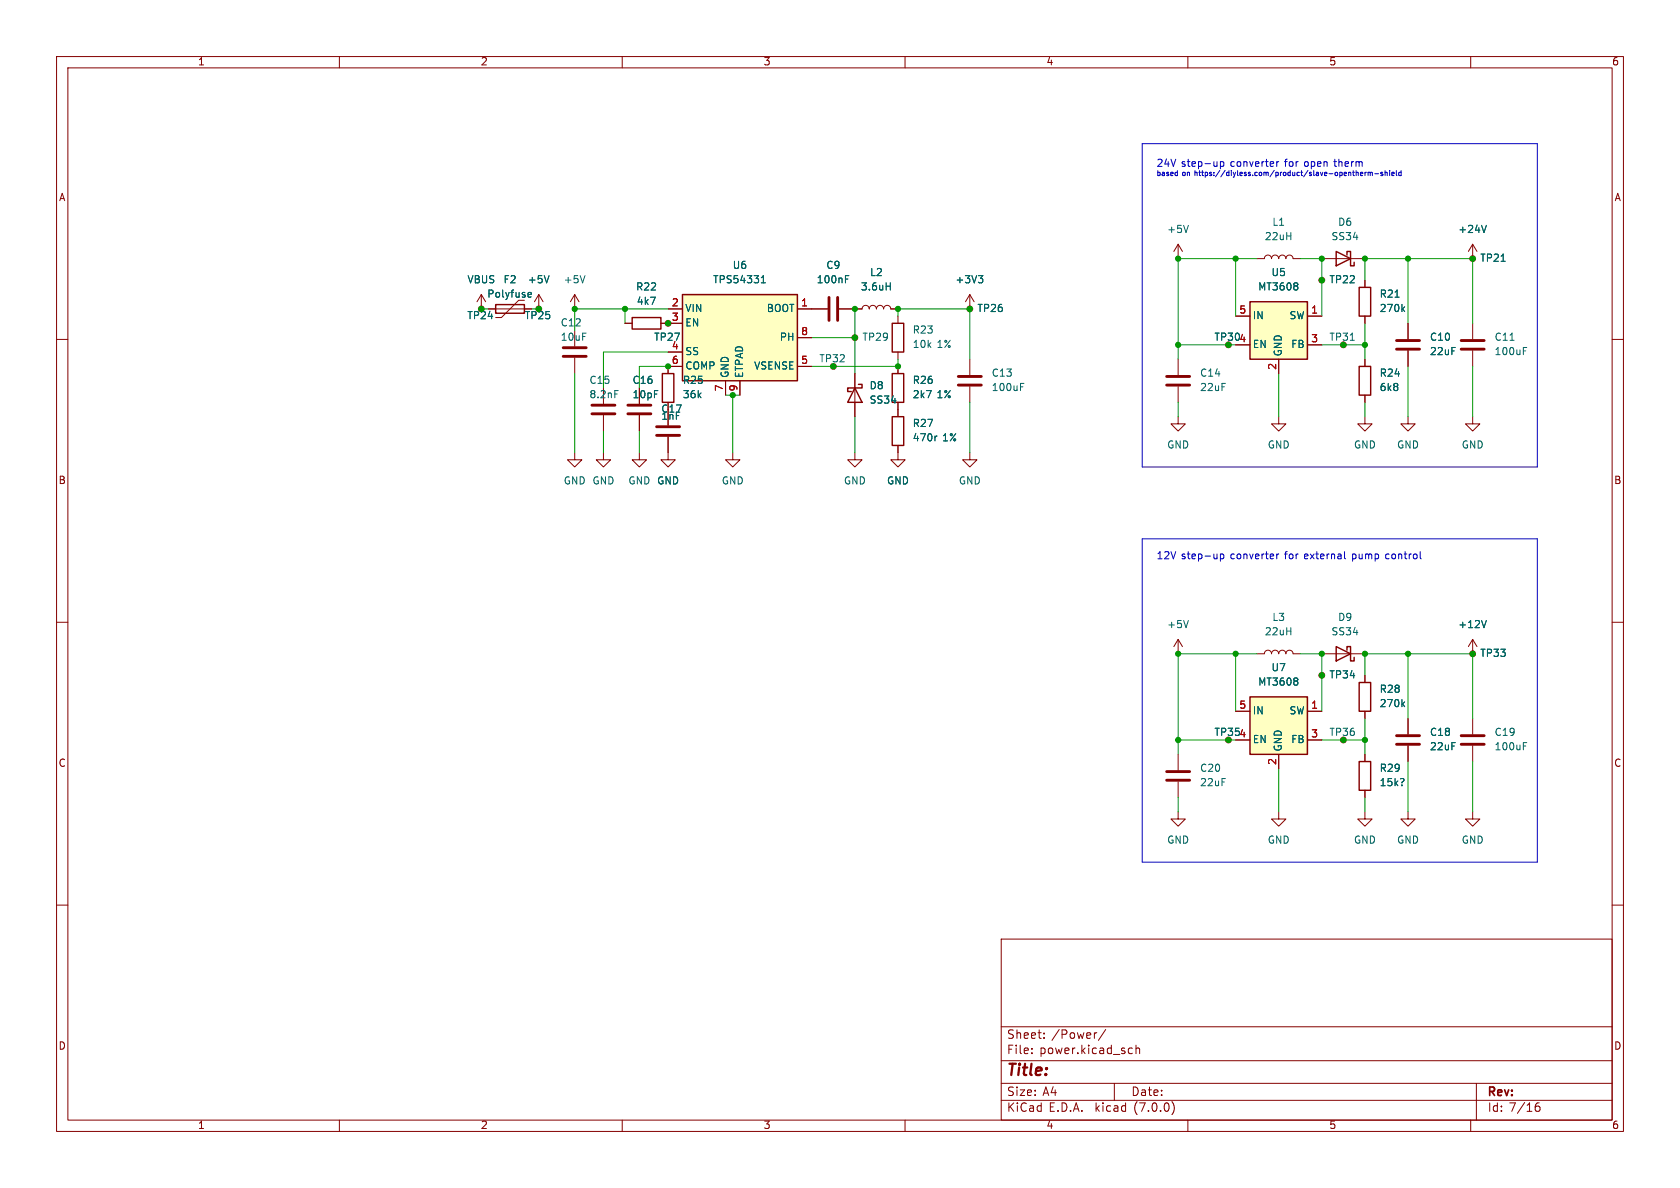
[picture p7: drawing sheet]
<svg xmlns="http://www.w3.org/2000/svg" width="297mm" height="210mm" viewBox="0 0 297 210" stroke-linecap="round" stroke-linejoin="round" font-family="sans-serif">
<g fill="none" stroke="#840000" stroke-width=".18">
<path d="M10 10h277v190h-277zM12 12h273v186h-273zM60 10v2M110 10v2M160 10v2M210 10v2M260 10v2M10 60h2M85.1 54.6h.1M85.1 52.1l-.8 1.2M85.1 52.1v2.5M85.1 52.1l.8 1.2"/>
<path d="M86.4 54.6h7.6M92.7 53.1h-1l-3.1 3h-1M95.2 54.6h.1M95.2 52.1l-.7 1.2M95.2 52.1v2.5M95.2 52.1l.8 1.2M101.6 52.1l-.8 1.2M101.6 52.1v2.5M101.6 58.4v2.8M101.6 52.1l.8 1.2M110.5 57.2h1.3M116.8 57.2h3.8"/>
<path d="M118.1 57.2h.1M118.1 54.6h2.5M141 54.6h5.3M141 59.7h2.5M148.3 54.6h4.1a.64 .64 0 0 1 .6-.6 .64 .64 0 0 1 .7 .6 .64 .64 0 0 1 .6-.6 .64 .64 0 0 1 .6 .6 .64 .64 0 0 1 .7-.6 .64 .64 0 0 1 .6 .6 .64 .64 0 0 1 .6-.6 .64 .64 0 0 1 .7 .6h1.2M151.1 59.7h.1M158.7 55.9v1.3M171.4 54.6h.1M171.4 52.1l-.7 1.2M171.4 52.1v2.5M171.4 52.1l.8 1.2M208.3 43.2v2.5"/>
<path d="M208.3 43.2l-.8 1.3M208.3 43.2l.7 1.3M218.4 55.9h2.6M222.2 45.7h1.3a.64 .64 0 0 1 .7-.6 .64 .64 0 0 1 .6 .6 .64 .64 0 0 1 .6-.6 .64 .64 0 0 1 .7 .6 .64 .64 0 0 1 .6-.6 .64 .64 0 0 1 .6 .6 .64 .64 0 0 1 .7-.6 .64 .64 0 0 1 .6 .6h1.3M231.1 55.9h2.6M233.7 49.5h.1M233.7 45.7h7.6M241.3 49.5v1.3M241.3 55.9v1.3M248.9 57.2v2.7M260.3 45.7h.1M260.3 43.2v2.5"/>
<path d="M260.3 57.2v2.7M260.3 43.2l-.7 1.3M260.3 43.2l.8 1.3M285 60h2M101.6 63.2v2.8M106.7 68.6v2.8M106.7 73.4v2.8M113 68.6v2.8M113 73.4v2.8M118.1 77.2v4.1h1.3l-1.3 1.3-1.3-1.3h1.3M118.1 62.2h2.5M118.1 71.1v4.1"/>
<path d="M120.6 64.8h-2.5v1.2M128.3 67.3v2.6M130.8 67.3v2.6M141 64.8h2.5M151.1 66v7.7M158.7 78.7v2.6h1.3l-1.3 1.3-1.2-1.3h1.2M158.7 62.2v1.3M158.7 64.8v1.2M158.7 71.1v2.6M171.4 63.5v2.8M171.4 68.3v2.8M208.3 73.7v1.2h1.2l-1.2 1.3-1.3-1.3h1.3"/>
<path d="M208.3 63.5v2.8M208.3 68.3v2.8M218.4 61h2.6M226.1 73.7v1.2h1.2l-1.2 1.3-1.3-1.3h1.3M226.1 63.5v2.5M231.1 61h2.6M241.3 73.7v1.2h1.3l-1.3 1.3-1.3-1.3h1.3M241.3 63.5v1.3M241.3 69.9v1.2M248.9 73.7v1.2h1.3l-1.3 1.3-1.3-1.3h1.3M248.9 62v2.8M260.3 73.7v1.2h1.3l-1.3 1.3-1.2-1.3h1.2"/>
<path d="M260.3 62v2.8M101.6 80v1.3h1.3l-1.3 1.3-1.3-1.3h1.3M106.7 80v1.3h1.2l-1.2 1.3-1.3-1.3h1.3M113 80v1.3h1.3l-1.3 1.3-1.2-1.3h1.2M129.5 80v1.3h1.3l-1.3 1.3-1.2-1.3h1.2M151.1 80v1.3h1.3l-1.3 1.3-1.2-1.3h1.2M171.4 80v1.3h1.3l-1.3 1.3-1.2-1.3h1.2M10 110h2M208.3 113v2.6M208.3 113l-.8 1.3M208.3 113l.7 1.3M222.2 115.6h1.3a.64 .64 0 0 1 .7-.7 .64 .64 0 0 1 .6 .7 .64 .64 0 0 1 .6-.7 .64 .64 0 0 1 .7 .7 .64 .64 0 0 1 .6-.7 .64 .64 0 0 1 .6 .7 .64 .64 0 0 1 .7-.7 .64 .64 0 0 1 .6 .7h1.3"/>
<path d="M233.7 119.4h.1M233.7 115.6h7.6M241.3 119.4v1.3M260.3 115.6h.1M260.3 113v2.6M260.3 113l-.7 1.3M260.3 113l.8 1.3M285 110h2M208.3 133.4v2.7M208.3 138.2v2.8M218.4 125.7h2.6M218.4 130.8h2.6"/>
<path d="M226.1 133.4v2.5M231.1 125.7h2.6M231.1 130.8h2.6M241.3 125.7v1.3M241.3 133.4v1.2M241.3 139.7v1.3M248.9 127v2.8M248.9 131.8v2.8M260.3 127v2.8M260.3 131.8v2.8M10 160h2M208.3 143.5v1.3h1.2l-1.2 1.3-1.3-1.3h1.3"/>
<path d="M226.1 143.5v1.3h1.2l-1.2 1.3-1.3-1.3h1.3M241.3 143.5v1.3h1.3l-1.3 1.3-1.3-1.3h1.3M248.9 143.5v1.3h1.3l-1.3 1.3-1.3-1.3h1.3M260.3 143.5v1.3h1.3l-1.3 1.3-1.2-1.3h1.2M285 160h2M177 166h108v32h-108zM60 198v2M110 198v2M160 198v2M177 194.5h108M177 191.5h108M177 187.5h108"/>
<path d="M177 181.5h108M182.4 186.1v.2M182.4 185.3v.2M184.6 183.4v.2M184.6 182.6v.2M193.8 182.6h.1M195.5 182l-1.3 1.9M197 191.5v3M199.8 185.3h.4M200.2 186.2l-.4 .1M200.8 185.4l.2-.1h.4l.1 1M200.8 184.8v1.5"/>
<path d="M207.2 194.7a1.72 1.72 0 0 1 0 2.3M210 198v2M260 198v2M261 191.5v6.5M271.5 195.7l.5-.2 .3 .3-.2 .6-.4 .1-.2-.2M272.1 195a.53 .53 0 0 0-.6 .3"/>
<circle cx="85.1" cy="54.6" r=".51"/>
<circle cx="95.3" cy="54.6" r=".51"/>
<circle cx="118.1" cy="57.2" r=".51"/>
<circle cx="151.1" cy="59.7" r=".51"/>
<circle cx="171.5" cy="54.6" r=".51"/>
<circle cx="233.7" cy="49.5" r=".51"/>
<circle cx="260.3" cy="45.7" r=".51"/>
<circle cx="147.3" cy="64.8" r=".51"/>
<circle cx="217.2" cy="61" r=".51"/>
<circle cx="237.5" cy="61" r=".51"/>
<circle cx="233.7" cy="119.4" r=".51"/>
<circle cx="260.3" cy="115.6" r=".51"/>
<circle cx="217.2" cy="130.8" r=".51"/>
<circle cx="237.5" cy="130.8" r=".51"/>
</g>
<g fill="none" stroke="#006464" stroke-width=".18">
<path d="M210.1 39.8l-.4 1.3M262.8 39.8l-.5 1.3M93.4 52.5h.5M93.4 51.8l.4-.1 .1 .3-.6 .1M97.1 48.7l-.5 1.3M103.4 48.7l-.4 1.3M134.6 50h.7M134.6 49.1l.4-.4v1.3M149.5 48.7h.6M156.7 50.6h.7M157.4 50v1.3M173 48.7h.7l-.4 .5"/>
<path d="M173.5 49.2l.2 .3v.3l-.2 .2M229.4 50.1v.3M229.4 50.7v.4M248 54.6l.3 .5M248.3 54.2l-.5 .5M108.7 69h.6M165.7 77.1l-.3 .1M180.4 67.8h.6M269.3 61.4h.6M210.1 109.7l-.4 1.3M229.4 120v.3M262.8 109.7l-.5 1.3"/>
<path d="M229.4 120.5v.5M248 124.4l.3 .5M248.1 137.7v.3M248.3 124.1l-.5 .5M269.3 131.3h.6"/>
</g>
<g fill="#ffffc2" stroke="#ffffc2" stroke-width=".18">
<path d="M120.6 52.1h20.4v15.2h-20.4z"/>
<path d="M221 123.2h10.1v10.2h-10.1z"/>
<path d="M221 53.3h10.1v10.2h-10.1z"/>
</g>
<g fill="none" stroke="#840000" stroke-width=".25">
<path d="M87.6 53.8h5.1v1.6h-5.1zM111.8 56.1h5v2.1h-5zM120.6 52.1h20.4v15.2h-20.4zM157.7 57.2h2.1v5h-2.1zM221 53.3h10.1v10.2h-10.1zM236.2 44.5l2.6 1.2-2.6 1.3zM238.1 45.1v-.6h.7v2.5h.6v-.6M240.3 50.8h2v5.1h-2zM117.1 66h2v5.1h-2zM151.1 68.6l1.3 2.5h-2.5zM151.8 67.9h.6v.7h-2.5v.6h.6M157.7 66h2.1v5.1h-2.1z"/>
<path d="M157.7 73.7h2.1v5h-2.1zM240.3 64.8h2v5.1h-2zM236.2 114.3l2.6 1.3-2.6 1.2zM238.1 114.9v-.6h.7v2.5h.6v-.6M221 123.2h10.1v10.2h-10.1zM240.3 134.6h2v5.1h-2zM240.3 120.7h2v5h-2z"/>
</g>
<g fill="none" stroke="#840000" stroke-width=".51">
<path d="M146.6 52.6v4M148.1 52.6v4M99.6 63h4M99.6 61.5h4M104.6 73.2h4.1M104.6 71.6h4.1M111 73.2h4.1M111 71.6h4.1M116.1 77h4M116.1 75.4h4M169.4 68.1h4.1M169.4 66.5h4.1"/>
<path d="M206.2 68.1h4.1M206.2 66.5h4.1M246.9 61.7h4.1M246.9 60.2h4.1M258.3 61.7h4.1M258.3 60.2h4.1M206.2 137.9h4.1M206.2 136.4h4.1M246.9 131.6h4.1M246.9 130h4.1M258.3 131.6h4.1M258.3 130h4.1"/>
</g>
<g fill="none" stroke="#0000c2" stroke-width=".18">
<path d="M201.9 25.4h69.9v57.2h-69.9zM211.3 30.2v.8M211.6 30.6v.4M215.8 28.6v1.2M215.8 28.6h.3l.3 .2-.2 .6h-.4M225.7 28.6v.8M226.1 28.6l-.4 .2M201.9 95.3h69.9v57.1h-69.9zM215.8 97.9v1.3M215.8 98l.3-.1 .3 .3-.2 .5h-.4M225.7 97.9v.9M226.1 97.9l-.4 .3"/>
<path d="M237.7 97.5v1.1l.2 .2"/>
</g>
<g fill="none" stroke="#009600" stroke-width=".18">
<path d="M85.1 54.6h1.3M94 54.6h1.2M110.5 54.6v2.6M118.1 54.6h-16.5v3.8M143.5 59.7h7.6M151.1 54.6v11.4M158.7 55.9v-1.3h12.7v8.9M218.4 45.7v10.2M222.2 45.7h-13.9v17.8M229.9 45.7h3.8v10.2M241.3 49.5v-3.8h19v11.5M241.3 57.2v6.3"/>
<path d="M248.9 45.7v11.5M101.6 66v14M106.7 76.2v3.8M113 76.2v3.8M118.1 64.8h-5.1v3.8M118.1 62.2h-11.4v6.4M128.3 69.9h2.5M129.5 69.9v10.1M151.1 73.7v6.3M158.7 63.5v1.3h-15.2M171.4 71.1v8.9M208.3 61h8.9"/>
<path d="M208.3 71.1v2.6M226.1 66v7.7M233.7 61h7.6M241.3 71.1v2.6M248.9 64.8v8.9M260.3 64.8v8.9M218.4 115.6v10.1M222.2 115.6h-13.9v17.8M229.9 115.6h3.8v10.1M241.3 119.4v-3.8h19v11.4M248.9 115.6v11.4M208.3 130.8h8.9"/>
<path d="M226.1 135.9v7.6M233.7 130.8h7.6M241.3 127v6.4M248.9 134.6v8.9M260.3 134.6v8.9M208.3 141v2.5M241.3 141v2.5"/>
</g>
<g fill="#009600" stroke="#009600" stroke-width=".18">
<circle cx="248.9" cy="45.7" r=".46"/>
<circle cx="260.3" cy="45.7" r=".46"/>
<circle cx="241.3" cy="45.7" r=".46"/>
<circle cx="241.3" cy="61" r=".46"/>
<circle cx="208.3" cy="61" r=".46"/>
<circle cx="208.3" cy="45.7" r=".46"/>
<circle cx="171.4" cy="54.6" r=".46"/>
<circle cx="151.1" cy="59.7" r=".46"/>
<circle cx="158.7" cy="64.8" r=".46"/>
<circle cx="151.1" cy="54.6" r=".46"/>
<circle cx="158.7" cy="54.6" r=".46"/>
<circle cx="147.3" cy="64.8" r=".46"/>
<circle cx="217.2" cy="61" r=".46"/>
<circle cx="237.5" cy="61" r=".46"/>
<circle cx="218.4" cy="45.7" r=".46"/>
<circle cx="233.7" cy="45.7" r=".46"/>
<circle cx="233.7" cy="49.5" r=".46"/>
<circle cx="110.5" cy="54.6" r=".46"/>
<circle cx="95.2" cy="54.6" r=".46"/>
<circle cx="101.6" cy="54.6" r=".46"/>
<circle cx="118.1" cy="57.2" r=".46"/>
<circle cx="118.1" cy="64.8" r=".46"/>
<circle cx="129.5" cy="69.9" r=".46"/>
<circle cx="85.1" cy="54.6" r=".46"/>
<circle cx="233.7" cy="115.6" r=".46"/>
<circle cx="218.4" cy="115.6" r=".46"/>
<circle cx="233.7" cy="119.4" r=".46"/>
<circle cx="208.3" cy="115.6" r=".46"/>
<circle cx="217.2" cy="130.8" r=".46"/>
<circle cx="208.3" cy="130.8" r=".46"/>
<circle cx="260.3" cy="115.6" r=".46"/>
<circle cx="248.9" cy="115.6" r=".46"/>
<circle cx="241.3" cy="115.6" r=".46"/>
<circle cx="241.3" cy="130.8" r=".46"/>
<circle cx="237.5" cy="130.8" r=".46"/>
</g>
<text font-size="2.8" fill="#840000" x="178" y="190.8">Title:</text>
<g font-size="2.1" fill="#840000">
<text x="178" y="183.9">Sheet:</text>
<text x="185.9" y="183.9">/Power/</text>
<text x="178" y="186.6">File:</text>
<text x="183.8" y="186.6">power.kicad_sch</text>
<text x="178" y="196.8">KiCad</text>
<text x="178" y="194">Size:</text>
<text x="184.3" y="194">A4</text>
<text x="185.4" y="196.8">E.D.A.</text>
<text x="193.7" y="196.8">kicad</text>
<text x="200" y="194">Date:</text>
<text x="200.6" y="196.8">(7.0.0)</text>
<text x="263" y="194.2">Rev:</text>
<text x="263" y="196.8">Id: 7/16</text>
</g>
<g font-size="1.8" fill="#840000">
<text x="35" y="11.8">1</text>
<text x="85" y="11.8">2</text>
<text x="135" y="11.8">3</text>
<text x="185" y="11.8">4</text>
<text x="235" y="11.8">5</text>
<text x="285" y="11.8">6</text>
<text x="10.4" y="35.8">A</text>
<text x="285.4" y="35.8">A</text>
<text x="10.3" y="85.8">B</text>
<text x="285.3" y="85.8">B</text>
<text x="214.6" y="130.4">TP354</text>
<text x="10.3" y="135.8">C</text>
<text x="285.3" y="135.8">C</text>
<text x="10.3" y="185.8">D</text>
<text x="285.3" y="185.8">D</text>
<text x="35" y="199.8">1</text>
<text x="85" y="199.8">2</text>
<text x="135" y="199.8">3</text>
<text x="185" y="199.8">4</text>
<text x="235" y="199.8">5</text>
<text x="285" y="199.8">6</text>
</g>
<g font-size="1.8" fill="#0000c2">
<text x="204.5" y="29.7">24V</text>
<text x="208.9" y="29.7">step-up</text>
<text x="217.6" y="29.7">converter</text>
<text x="227.3" y="29.7">for</text>
<text x="230.9" y="29.7">open</text>
<text x="236.3" y="29.7">therm</text>
<text x="204.5" y="31.8">^{based</text>
<text x="212.5" y="31.8">on https://diyless.com/product/slave-opentherm-shield}</text>
<text x="204.5" y="99.1">12V</text>
<text x="208.9" y="99.1">step-up</text>
<text x="217.6" y="99.1">converter</text>
<text x="227.3" y="99.1">for</text>
<text x="230.9" y="99.1">external</text>
<text x="239.5" y="99.1">pump</text>
<text x="245.5" y="99.1">control</text>
</g>
<g font-size="1.8" fill="#006464">
<text x="206.3" y="41.5">+5V</text>
<text x="224.9" y="40.2">L1</text>
<text x="236.5" y="40.2">D6</text>
<text x="257.7" y="41.5">+24V</text>
<text x="129.5" y="47.8">U6</text>
<text x="146" y="47.8">C9</text>
<text x="223.5" y="42.7">22uH</text>
<text x="235.3" y="42.7">SS34</text>
<text x="261.6" y="46.5">TP21</text>
<text x="82.6" y="50.4">VBUS</text>
<text x="86.1" y="52.9">Polyfuse</text>
<text x="89" y="50.4">F2</text>
<text x="93.3" y="50.4">+5V</text>
<text x="99.6" y="50.4">+5V</text>
<text x="112.4" y="51.6">R22</text>
<text x="126" y="50.4">TPS54331</text>
<text x="144.3" y="50.4">100nF</text>
<text x="152.1" y="51.6">3.6uH</text>
<text x="153.8" y="49.1">L2</text>
<text x="168.8" y="50.4">+3V3</text>
<text x="222.4" y="51.6">MT3608</text>
<text x="224.7" y="49.1">U5</text>
<text x="235" y="50.4">TP22</text>
<text x="243.8" y="52.9">R21</text>
<text x="82.6" y="56.7">TP24</text>
<text x="92.7" y="56.7">TP25</text>
<text x="99.1" y="58">C12</text>
<text x="112.5" y="54.2">4k7</text>
<text x="121.2" y="55.4">VIN</text>
<text x="121.2" y="58">EN</text>
<text x="135.4" y="55.4">BOOT</text>
<text x="161.3" y="59.2">R23</text>
<text x="172.7" y="55.4">TP26</text>
<text x="221.5" y="56.7">IN</text>
<text x="227.8" y="56.7">SW</text>
<text x="243.8" y="55.4">270k</text>
<text x="99.1" y="60.5">10uF</text>
<text x="115.6" y="60.5">TP27</text>
<text x="121.2" y="63.1">SS</text>
<text x="121.2" y="65.6">COMP</text>
<text x="133.2" y="65.6">VSENSE</text>
<text x="137.7" y="60.5">PH</text>
<text x="144.8" y="64.3">TP32</text>
<text x="152.4" y="60.5">TP29</text>
<text x="161.3" y="61.8">10k</text>
<text x="165.6" y="61.8">1%</text>
<text x="221.5" y="61.8">EN</text>
<text x="226.9" y="63" transform="rotate(-90 226.9 63)">GND</text>
<text x="228.1" y="61.8">FB</text>
<text x="235" y="60.5">TP31</text>
<text x="252.7" y="60.5">C10</text>
<text x="252.7" y="63.1">22uF</text>
<text x="264.2" y="60.5">C11</text>
<text x="264.2" y="63.1">100uF</text>
<text x="104.1" y="68.1">C15</text>
<text x="104.1" y="70.7">8.2nF</text>
<text x="111.8" y="68.1">C16</text>
<text x="111.8" y="70.7">10pF</text>
<text x="120.7" y="68.1">R25</text>
<text x="120.7" y="70.7">36k</text>
<text x="129.1" y="66.8" transform="rotate(-90 129.1 66.8)">GND</text>
<text x="131.6" y="66.8" transform="rotate(-90 131.6 66.8)">ETPAD</text>
<text x="153.7" y="69.1">D8</text>
<text x="153.7" y="71.6">SS34</text>
<text x="161.3" y="68.1">R26</text>
<text x="161.3" y="70.7">2k7</text>
<text x="165.6" y="70.7">1%</text>
<text x="175.3" y="66.9">C13</text>
<text x="175.3" y="69.4">100uF</text>
<text x="212.1" y="66.9">C14</text>
<text x="212.1" y="69.4">22uF</text>
<text x="243.8" y="66.9">R24</text>
<text x="243.8" y="69.4">6k8</text>
<text x="116.8" y="73.2">C17</text>
<text x="116.8" y="74.5">1nF</text>
<text x="161.3" y="75.8">R27</text>
<text x="161.3" y="78.3">470r</text>
<text x="166.6" y="78.3">1%</text>
<text x="206.3" y="79.6">GND</text>
<text x="224.1" y="79.6">GND</text>
<text x="239.3" y="79.6">GND</text>
<text x="246.9" y="79.6">GND</text>
<text x="258.4" y="79.6">GND</text>
<text x="99.6" y="85.9">GND GND</text>
<text x="111" y="85.9">GND GND</text>
<text x="116.1" y="85.9">GND</text>
<text x="127.5" y="85.9">GND</text>
<text x="149.1" y="85.9">GND</text>
<text x="156.8" y="85.9">GND</text>
<text x="169.5" y="85.9">GND</text>
<text x="206.3" y="111.3">+5V</text>
<text x="223.5" y="112.6">22uH</text>
<text x="224.9" y="110">L3</text>
<text x="235.3" y="112.6">SS34</text>
<text x="236.5" y="110">D9</text>
<text x="257.7" y="111.3">+12V</text>
<text x="224.7" y="118.9">U7</text>
<text x="261.6" y="116.4">TP33</text>
<text x="222.4" y="121.5">MT3608</text>
<text x="235" y="120.2">TP34</text>
<text x="243.8" y="122.7">R28</text>
<text x="243.8" y="125.3">270k</text>
<text x="221.5" y="131.6">EN</text>
<text x="221.5" y="126.6">IN</text>
<text x="227.8" y="126.6">SW</text>
<text x="228.1" y="131.6">FB</text>
<text x="235" y="130.4">TP36</text>
<text x="252.7" y="130.4">C18</text>
<text x="264.2" y="130.4">C19</text>
<text x="212.1" y="136.7">C20</text>
<text x="226.9" y="132.8" transform="rotate(-90 226.9 132.8)">GND</text>
<text x="243.8" y="136.7">R29</text>
<text x="252.7" y="132.9">22uF</text>
<text x="264.2" y="132.9">100uF</text>
<text x="212.1" y="139.3">22uF</text>
<text x="243.8" y="139.3">15k?</text>
<text x="206.3" y="149.4">GND</text>
<text x="224.1" y="149.4">GND</text>
<text x="239.3" y="149.4">GND</text>
<text x="246.9" y="149.4">GND</text>
<text x="258.4" y="149.4">GND</text>
</g>
<g font-size="1.8" fill="#a90000">
<text x="118.7" y="54.4">2</text>
<text x="118.7" y="56.9">3</text>
<text x="141.6" y="54.4">1</text>
<text x="141.6" y="59.4">8</text>
<text x="219" y="55.6">5</text>
<text x="231.7" y="55.6">1</text>
<text x="118.7" y="62">4</text>
<text x="118.7" y="64.5">6</text>
<text x="141.6" y="64.5">5</text>
<text x="214.6" y="60.5">TP304</text>
<text x="225.8" y="65.4" transform="rotate(-90 225.8 65.4)">2</text>
<text x="231.7" y="60.7">3</text>
<text x="128" y="69.2" transform="rotate(-90 128 69.2)">7</text>
<text x="130.6" y="69.2" transform="rotate(-90 130.6 69.2)">9</text>
<text x="219" y="125.5">5</text>
<text x="231.7" y="125.5">1</text>
<text x="231.7" y="130.6">3</text>
<text x="225.8" y="135.3" transform="rotate(-90 225.8 135.3)">2</text>
</g>
</svg>
